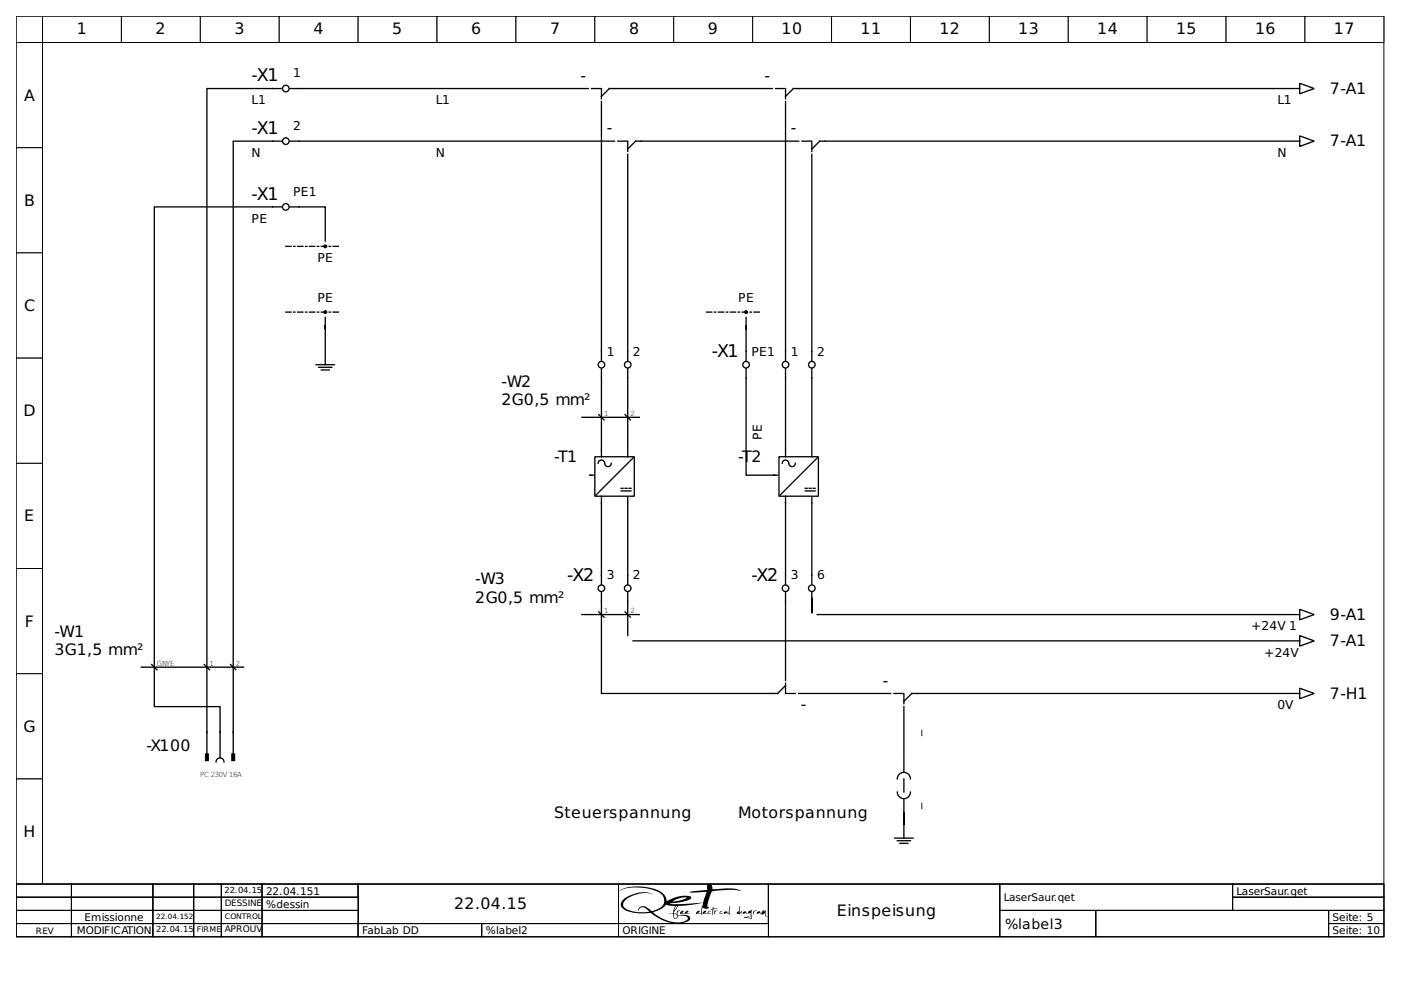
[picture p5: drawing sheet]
<svg xmlns="http://www.w3.org/2000/svg" width="297mm" height="210mm" viewBox="0 0 297 210" stroke-linecap="round" stroke-linejoin="round" font-family="sans-serif">
<path d="M3.4 3.4h290v184.1h-290z" fill="none" stroke="#000" stroke-width=".21"/>
<g fill="#fff" stroke="#000" stroke-width=".21">
<path d="M3.4 3.4h5.6v5.6h-5.6z"/>
<path d="M9 3.4h16.7v5.6h-16.7z"/>
<path d="M25.7 3.4h16.8v5.6h-16.8z"/>
<path d="M42.5 3.4h16.7v5.6h-16.7z"/>
<path d="M59.2 3.4h16.7v5.6h-16.7z"/>
<path d="M75.9 3.4h16.8v5.6h-16.8z"/>
<path d="M92.7 3.4h16.7v5.6h-16.7z"/>
<path d="M109.4 3.4h16.7v5.6h-16.7z"/>
<path d="M126.1 3.4h16.7v5.6h-16.7z"/>
<path d="M142.8 3.4h16.8v5.6h-16.8z"/>
<path d="M159.6 3.4h16.7v5.6h-16.7z"/>
<path d="M176.3 3.4h16.7v5.6h-16.7z"/>
<path d="M193 3.4h16.8v5.6h-16.8z"/>
<path d="M209.8 3.4h16.7v5.6h-16.7z"/>
<path d="M226.5 3.4h16.7v5.6h-16.7z"/>
<path d="M243.2 3.4h16.8v5.6h-16.8z"/>
<path d="M260 3.4h16.7v5.6h-16.7z"/>
<path d="M276.7 3.4h16.7v5.6h-16.7z"/>
<path d="M3.4 9h5.6v22.3h-5.6z"/>
<path d="M3.4 31.3h5.6v22.3h-5.6z"/>
<path d="M3.4 53.6h5.6v22.3h-5.6z"/>
<path d="M3.4 75.9h5.6v22.3h-5.6z"/>
<path d="M3.4 98.2h5.6v22.3h-5.6z"/>
<path d="M3.4 120.5h5.6v22.3h-5.6z"/>
<path d="M3.4 142.8h5.6v22.4h-5.6z"/>
<path d="M3.4 165.2h5.6v22.3h-5.6z"/>
<path d="M3.4 187.5h290v11.1h-290z"/>
<path d="M3.4 187.5h11.7v2.7h-11.7z"/>
</g>
<path d="M3.4 187.5h11.7v2.7h-11.7z" fill="none" stroke="#000" stroke-width=".21"/>
<path d="M15.1 187.5h17.3v2.7h-17.3z" fill="#fff" stroke="#000" stroke-width=".21"/>
<path d="M15.1 187.5h17.3v2.7h-17.3z" fill="none" stroke="#000" stroke-width=".21"/>
<path d="M32.4 187.5h8.7v2.7h-8.7z" fill="#fff" stroke="#000" stroke-width=".21"/>
<path d="M32.4 187.5h8.7v2.7h-8.7z" fill="none" stroke="#000" stroke-width=".21"/>
<path d="M41.1 187.5h5.8v2.7h-5.8z" fill="#fff" stroke="#000" stroke-width=".21"/>
<path d="M41.1 187.5h5.8v2.7h-5.8z" fill="none" stroke="#000" stroke-width=".21"/>
<path d="M46.9 187.5h8.7v2.7h-8.7z" fill="#fff" stroke="#000" stroke-width=".21"/>
<path d="M46.9 187.5h8.7v2.7h-8.7z" fill="none" stroke="#000" stroke-width=".21"/>
<path d="M55.6 187.5h20.3v2.7h-20.3z" fill="#fff" stroke="#000" stroke-width=".21"/>
<path d="M55.6 187.5h20.3v2.7h-20.3z" fill="none" stroke="#000" stroke-width=".21"/>
<path d="M75.9 187.5h55.2v8.3h-55.2z" fill="#fff" stroke="#000" stroke-width=".21"/>
<path d="M75.9 187.5h55.2v8.3h-55.2z" fill="none" stroke="#000" stroke-width=".21"/>
<path d="M131.1 187.5h31.8v8.3h-31.8z" fill="#fff" stroke="#000" stroke-width=".21"/>
<g fill="#000">
<path d="M144.4 193.2l.5-.1v.1l-.6 .4a.72 .72 0 0 0 1-.3l.5-.2 .2 .1-.1 .2-.6 .2h1l-.8 .2-.3-.2-.9 .2-.1-.2zM149.1 193.3l.5-.2 .1 .1-.6 .4a.97 .97 0 0 0 1.2-.4h.4l-.3 .1-.2 .4 .6-.1a.67 .67 0 0 1-.8 0l-.9 .2-.2-.1zM150.6 192.8l.5-.1v-.4l.2 .3h.5l.2 .1a.7 .7 0 0 0-.7 .2 .7 .7 0 0 0-.2 .7l-.1 .4 .1-1.2zM151.5 193l.1 .2 .6-.1a.58 .58 0 0 0-.7 .8l-.1-.5zM152.7 193.2h.5a.37 .37 0 0 0-.5 .4h.7l-.8 .1zM154.7 192.1v1.3l.1 .2h-.1l.1 .3h-.1a1.03 1.03 0 0 0-1.2-.2v-.3l.6-.2 .1 .2 .2 .2zM156.9 192.1l-.1 1.4 .4-.4v.6l-.2-.3-.1 .5-.7-.2v-.1l.4-.4zM159.8 193.1h.6a.59 .59 0 0 0-.6 .8zM160.5 193.4l.6-.3 .1 .3 .2 .2 .2-.6 .1 .5 .2-.5 .1 .3 .3-.3a1.18 1.18 0 0 0 .3 1.2l.2-.1-.5 .2-.2-.8-.2 .3-.1-.1-.2 .3a.83 .83 0 0 0-1.1-.3z"/>
<path d="M144.4 193.2l-.2 .5 .3 .1 .7-.2 .3 .2 .8-.2h-1l.7-.4a.52 .52 0 0 0-.9 .4l-.8 .1 .6-.4-.1-.2zM144.4 193.2l.4-.1 .1 .2-.5 .4 .7-.1 .7-.5 .1 .1v.2l-.6 .2h1l-.8 .2-.3-.2a.66 .66 0 0 1-1 0z"/>
<path d="M149.1 193.3l-.2 .4 .2 .1 .9-.2 .4 .2 .4-.2-.6 .1 .2-.4h.3l-.1-.2-.3 .1-.3 .4h-.3h-.6l.5-.2v-.3zM149.1 193.3l.3-.2 .3 .1-.1 .2-.5 .2 .2 .1a.78 .78 0 0 0 1-.5l.4 .1a.29 .29 0 0 0-.4 0 .29 .29 0 0 0 0 .4l.5-.1-.4 .2-.4-.2-.9 .2-.2-.1z"/>
<path d="M131.2 189l1.7-.7 2.9-.1a8.9 8.9 0 0 1 4.2 1.2l.3 .3a1.91 1.91 0 0 1-1.2 3.2l-1 .2a1.89 1.89 0 0 0-2.6-.7l-.3 .5 .1 .2a1.04 1.04 0 0 1 .8-.7 1.04 1.04 0 0 1 1 .4l.5 .4v.1a8.1 8.1 0 0 1-5-.7l-.5-.7v-.3l.7-.9 .9-.6 2.3-.7h1.3l1.1 .2-1.4-.4a7.1 7.1 0 0 0-3.9 .9 1.81 1.81 0 0 0-1.3 2.2 5.9 5.9 0 0 0 4.3 1.4l1.9-.2 1.7 1.2a6.3 6.3 0 0 0 6.5 .4 .7 .7 0 0 0 0-.8 .7 .7 0 0 0-.7-.3l-1.7 .1-.2-.2 .1-.6 .5-.2-.1-.1-.5 .1-.1 .7-.7-.3 1-1.4 2.8-.3 2.5-.4-.5 2.2h-.9l.6-.2 .1-.2-.2-.1-.3 .1-.3 .4 .2 .2 .8-.2 .3 .3-.1-.4 .2-1.2 .1 .2 .5 .2 .6-.2v-.3l-.2 .1v-.5l.9-2.8 4.3-.3 1.9 .2-1.6-.5-4.4 .2-.2-1a.58 .58 0 0 0-.8-.1 .58 .58 0 0 0-.2 .8v.4l-3.8 .4 .7 .2 3-.2-.7 2.3-5.1 .3h-1.4l-.6-.2 2.3-.2 2.1-.7 .1-.5-.8-.2-2 .2-2.3 1-.1-.4a3.7 3.7 0 0 0-3.3-2.4 10.6 10.6 0 0 0-6.2 .3zM131.2 189a7.8 7.8 0 0 1 6.3-.8l2.2 .6a2.62 2.62 0 0 1 1.7 2.3l.7-.4a6.4 6.4 0 0 1 4.3-.6l.1 .4a8 8 0 0 1-4.1 1h-.4l.6 .2h1.4l5.1-.3 .7-2.3-3 .2-.7-.2 3.8-.4v-1l.2-.2a.84 .84 0 0 1 1 1.1l2.7-.2a6.1 6.1 0 0 1 3.2 .4l.1 .1-2.2-.2-3.8 .3a5.3 5.3 0 0 0-1.1 2.6v.7h.3l-.1 .2-.3 .2a.69 .69 0 0 1-.9-.4l-.2 1.2 .1 .4-.3-.3-.8 .2-.2-.2 .3-.4 .3-.1 .2 .1-.1 .2-.6 .2h.9l.5-2.2-2.5 .4-2.8 .3-.9 1.5 .6 .2 .1-.8 .6 .1-.4 .1a.61 .61 0 0 0 0 .9l1-.1 .9 .1 .5 .2 .1 .4a1.37 1.37 0 0 1-1.4 1l-1.4 .1-1-.1a15.6 15.6 0 0 1-4.7-2.2l-2.7 .1-1.5-.2-1.2-.5a1.21 1.21 0 0 1-.8-1.2 3.8 3.8 0 0 1 3-2.2l2.2-.3 .9 .1 .7 .3a5.9 5.9 0 0 0-6.1 1.6 1.08 1.08 0 0 0 .8 1.7l2.4 .5 2.2-.1-.8-.7-.6-.2-.6 .2-.5 .4a1.11 1.11 0 0 1 1.4-.9l1.6 1.1 2-.9a1.41 1.41 0 0 0 .6-1.2 2.19 2.19 0 0 0-1.9-2.3l-1.9-.5a8 8 0 0 0-5.9 .8zM142.6 191.1l1.5-.7 1-.1h.5a6.5 6.5 0 0 1-2.9 .8zM142.6 191.1l1.8-.2 1.2-.6h-.5l-1 .1zM138.5 193.4a5.3 5.3 0 0 0 2.6-1.5l.1-.1 2 .3-.5 1.5-1.1 .2 1.1-.1a.96 .96 0 0 0 .5 1.1l.5-.5a1.17 1.17 0 0 1 1.4-.1 .66 .66 0 0 1 .7 .6l-.3 .4-.7 .3a7.5 7.5 0 0 1-6-1.8zM138.4 193.4a8.7 8.7 0 0 0 3.9 2 3.5 3.5 0 0 0 3.5-.6 1.11 1.11 0 0 0-1.3-.7l-.7 .1-.4 .5h-.5l-.2-1-1.1 .1 1.1-.2 .5-1.5-2-.3a3.4 3.4 0 0 1-2.5 1.5zM143.4 192.1h.2l-.6 1zM143.3 192.1l-.3 1 .6-1zM142.9 193.7l.6 .3 .1 .3a.37 .37 0 0 1-.2 .3 .37 .37 0 0 1-.4-.1zM142.9 193.7a.73 .73 0 0 0 .4 1l.3-.3v-.3z"/>
<path d="M131.2 189h.1a9.2 9.2 0 0 1 6.1-.6 4.4 4.4 0 0 1 3.3 1.9 1.98 1.98 0 0 1-1.6 2.6l-1 .2a2.07 2.07 0 0 0-2.3-.8l-.4 .4-.2 .3a1.2 1.2 0 0 1 1.1-.7 1.2 1.2 0 0 1 1.1 .7l.2 .3a8.1 8.1 0 0 1-5-.7 1.14 1.14 0 0 1 .2-1.9 6.4 6.4 0 0 1 5.6-1.1 5.8 5.8 0 0 0-6.7 1.7 1.62 1.62 0 0 0 1.5 1.9 14.9 14.9 0 0 0 4.9 .4 7.4 7.4 0 0 0 7.9 1.7 .68 .68 0 0 0 .3-.9 .68 .68 0 0 0-.8-.4l-1.7 .1a.59 .59 0 0 1-.1-.6 .59 .59 0 0 1 .5-.4h-.6l-.1 .7-.7-.3 1-1.4 2.8-.3 2.5-.4-.1 .6a1.28 1.28 0 0 0-.4 1.2v.4h-.9l.7-.4h-.5l-.3 .5 1-.1 .2 .3h.2a1.53 1.53 0 0 1 0-1.6 .79 .79 0 0 0 1.3 .1v-.2l-.3 .1v-.3l.7-2.6a.51 .51 0 0 1 .7-.5 16.1 16.1 0 0 1 5.7 0 5.3 5.3 0 0 0-3.3-.5l-2.7 .2-.1-.5a.59 .59 0 0 0-.7-.7 .59 .59 0 0 0-.4 .9v.4l-3.8 .4 .7 .2 3-.2-.7 2.3-5.1 .3h-1.4l-.6-.2 1.9-.1a4.9 4.9 0 0 0 2.6-.9v-.4a6.5 6.5 0 0 0-5.1 1 3 3 0 0 0-2.8-2.7 10.9 10.9 0 0 0-6.8 .2zM142.6 191.1a4.1 4.1 0 0 1 3-.8 6.2 6.2 0 0 1-3 .8zM138.4 193.4a5.8 5.8 0 0 0 2.9-1.6l1.9 .3-.5 1.5-1.1 .2 1.1-.1v.5a.58 .58 0 0 0 .5 .6l.5-.5a1.88 1.88 0 0 1 2.1 .3 1.33 1.33 0 0 1-1.5 .9 8.2 8.2 0 0 1-5.9-2.1zM143.3 192.1h.2l-.5 1zM142.9 193.7a.59 .59 0 0 1 .7 .7l-.5 .3-.2-.4z"/>
<path d="M150.6 192.8h.5l-.1 1 .1 .2 .2-1.2 .8-.1-.3-.1h-.5l-.1-.3-.1 .4zM150.6 192.8l.5-.1 .1-.4 .1 .3h.5l.3 .1a.73 .73 0 0 0-.8 .2 .73 .73 0 0 0-.2 .7l-.1 .4 .1-1.2z"/>
<path d="M151.5 193v.9l.1-.6 .6-.2-.6 .1zM151.5 193l.1 .2 .6-.1a.61 .61 0 0 0-.7 .8z"/>
<path d="M152.7 193.2l-.1 .5 .8-.1h-.7l.1-.3 .4-.1zM152.7 193.2h.5l-.4 .1-.1 .3h.7l-.8 .1z"/>
<path d="M154.7 192.1l-.2 1.5-.3-.1-.1-.3-.5 .1-.1 .4 .5-.2 .8 .4-.1-.2 .1-.1-.1-.1zM154.7 192.1v1.4l.1 .1h-.1l.1 .3-.7-.4-.6 .2 .1-.4 .5-.1 .1 .3 .3 .1z"/>
<path d="M156.9 192.1l-.2 .8a.39 .39 0 0 1-.4 .5l-.1 .3 .7 .2 .1-.5 .2 .4v-.7l-.4 .4zM156.9 192.1l-.1 1.4 .4-.4v.7l-.2-.4-.1 .5-.7-.2 .1-.3a.39 .39 0 0 0 .4-.5z"/>
<path d="M157.6 193.3l-.1 .3 .1 .1 .5-.2 .3 .2 .8-.2v.7l-1.5 .3 1.6 .3v-.6l.5-.1-.5 .1v-1.3l-.2 .2-.3 .1-.2 .4-.4-.1-.1-.3zM157.6 193.3l.5-.1 .1 .3 .4 .1a.48 .48 0 0 1 .6-.5l.1-.2 .1 .1-.1 1.2 .5-.1-.5 .1v.6l-1.7-.3 1.6-.3v-.7l-.8 .2-.3-.2-.5 .2-.1-.1zM158.3 194.5l.9-.2v.4zM158.3 194.5l.9 .2v-.4z"/>
<path d="M157.5 193.4v.3h.2l.4-.2 .3 .2 .8-.2v.7l-1.6 .3 1.7 .3v-.6l.5-.1-.5 .1 .1-1.2-.1-.1-.1 .1a.62 .62 0 0 0-.7 .6l-.3-.1-.1-.3zM158.3 194.5l.9-.2v.4z"/>
<path d="M159.8 193v.9l.1-.6 .5-.2-.5 .1zM159.8 193l.1 .2 .5-.1v.1a.41 .41 0 0 0-.5 .4l-.1 .3z"/>
<path d="M160.5 193.4v.3l.5-.2 .5 .2v.3l.6-.4a.53 .53 0 0 0 .5 .7l.2-.2-.2 .1a1.06 1.06 0 0 1-.3-1.2l-.3 .3-.1-.3-.2 .5-.1-.5-.2 .6-.2-.1-.1-.4zM160.5 193.4l.6-.2 .1 .3 .2 .1 .2-.6 .1 .5 .2-.5 .1 .4 .3-.4v1.1l.2 .2 .3-.2-.5 .2-.2-.8-.2 .3-.1-.1-.3 .3v-.3l-.5-.2-.5 .2z"/>
</g>
<path d="M131.1 187.5h31.8v8.3h-31.8z" fill="none" stroke="#000" stroke-width=".21"/>
<path d="M162.9 187.5h49.1v11.1h-49.1z" fill="#fff" stroke="#000" stroke-width=".21"/>
<path d="M162.9 187.5h49.1v11.1h-49.1z" fill="none" stroke="#000" stroke-width=".21"/>
<path d="M212 187.5h49.3v5.5h-49.3z" fill="#fff" stroke="#000" stroke-width=".21"/>
<path d="M212 187.5h49.3v5.5h-49.3z" fill="none" stroke="#000" stroke-width=".21"/>
<path d="M261.3 187.5h32.1v2.7h-32.1z" fill="#fff" stroke="#000" stroke-width=".21"/>
<path d="M261.3 187.5h32.1v2.7h-32.1z" fill="none" stroke="#000" stroke-width=".21"/>
<path d="M3.4 190.2h11.7v2.8h-11.7z" fill="#fff" stroke="#000" stroke-width=".21"/>
<path d="M3.4 190.2h11.7v2.8h-11.7z" fill="none" stroke="#000" stroke-width=".21"/>
<path d="M15.1 190.2h17.3v2.8h-17.3z" fill="#fff" stroke="#000" stroke-width=".21"/>
<path d="M15.1 190.2h17.3v2.8h-17.3z" fill="none" stroke="#000" stroke-width=".21"/>
<path d="M32.4 190.2h8.7v2.8h-8.7z" fill="#fff" stroke="#000" stroke-width=".21"/>
<path d="M32.4 190.2h8.7v2.8h-8.7z" fill="none" stroke="#000" stroke-width=".21"/>
<path d="M41.1 190.2h5.8v2.8h-5.8z" fill="#fff" stroke="#000" stroke-width=".21"/>
<path d="M41.1 190.2h5.8v2.8h-5.8z" fill="none" stroke="#000" stroke-width=".21"/>
<path d="M46.9 190.2h8.7v2.8h-8.7z" fill="#fff" stroke="#000" stroke-width=".21"/>
<path d="M46.9 190.2h8.7v2.8h-8.7z" fill="none" stroke="#000" stroke-width=".21"/>
<path d="M55.6 190.2h20.3v2.8h-20.3z" fill="#fff" stroke="#000" stroke-width=".21"/>
<path d="M55.6 190.2h20.3v2.8h-20.3z" fill="none" stroke="#000" stroke-width=".21"/>
<path d="M261.3 190.2h32.1v2.8h-32.1z" fill="#fff" stroke="#000" stroke-width=".21"/>
<path d="M261.3 190.2h32.1v2.8h-32.1z" fill="none" stroke="#000" stroke-width=".21"/>
<path d="M3.4 193h11.7v2.8h-11.7z" fill="#fff" stroke="#000" stroke-width=".21"/>
<path d="M3.4 193h11.7v2.8h-11.7z" fill="none" stroke="#000" stroke-width=".21"/>
<path d="M15.1 193h17.3v2.8h-17.3z" fill="#fff" stroke="#000" stroke-width=".21"/>
<path d="M15.1 193h17.3v2.8h-17.3z" fill="none" stroke="#000" stroke-width=".21"/>
<path d="M32.4 193h8.7v2.8h-8.7z" fill="#fff" stroke="#000" stroke-width=".21"/>
<path d="M32.4 193h8.7v2.8h-8.7z" fill="none" stroke="#000" stroke-width=".21"/>
<path d="M41.1 193h5.8v2.8h-5.8z" fill="#fff" stroke="#000" stroke-width=".21"/>
<path d="M41.1 193h5.8v2.8h-5.8z" fill="none" stroke="#000" stroke-width=".21"/>
<path d="M46.9 193h8.7v2.8h-8.7z" fill="#fff" stroke="#000" stroke-width=".21"/>
<path d="M46.9 193h8.7v2.8h-8.7z" fill="none" stroke="#000" stroke-width=".21"/>
<path d="M55.6 193h20.3v2.8h-20.3z" fill="#fff" stroke="#000" stroke-width=".21"/>
<path d="M55.6 193h20.3v2.8h-20.3z" fill="none" stroke="#000" stroke-width=".21"/>
<path d="M212 193h20.3v5.6h-20.3z" fill="#fff" stroke="#000" stroke-width=".21"/>
<path d="M212 193h20.3v5.6h-20.3z" fill="none" stroke="#000" stroke-width=".21"/>
<path d="M232.3 193h49.4v5.6h-49.4z" fill="#fff" stroke="#000" stroke-width=".21"/>
<path d="M232.3 193h49.4v5.6h-49.4z" fill="none" stroke="#000" stroke-width=".21"/>
<path d="M281.7 193h11.7v2.8h-11.7z" fill="#fff" stroke="#000" stroke-width=".21"/>
<path d="M281.7 193h11.7v2.8h-11.7z" fill="none" stroke="#000" stroke-width=".21"/>
<path d="M3.4 195.8h11.7v2.8h-11.7z" fill="#fff" stroke="#000" stroke-width=".21"/>
<path d="M3.4 195.8h11.7v2.8h-11.7z" fill="none" stroke="#000" stroke-width=".21"/>
<path d="M15.1 195.8h17.3v2.8h-17.3z" fill="#fff" stroke="#000" stroke-width=".21"/>
<path d="M15.1 195.8h17.3v2.8h-17.3z" fill="none" stroke="#000" stroke-width=".21"/>
<path d="M32.4 195.8h8.7v2.8h-8.7z" fill="#fff" stroke="#000" stroke-width=".21"/>
<path d="M32.4 195.8h8.7v2.8h-8.7z" fill="none" stroke="#000" stroke-width=".21"/>
<path d="M41.1 195.8h5.8v2.8h-5.8z" fill="#fff" stroke="#000" stroke-width=".21"/>
<path d="M41.1 195.8h5.8v2.8h-5.8z" fill="none" stroke="#000" stroke-width=".21"/>
<path d="M46.9 195.8h8.7v2.8h-8.7z" fill="#fff" stroke="#000" stroke-width=".21"/>
<path d="M46.9 195.8h8.7v2.8h-8.7z" fill="none" stroke="#000" stroke-width=".21"/>
<path d="M55.6 195.8h20.3v2.8h-20.3z" fill="#fff" stroke="#000" stroke-width=".21"/>
<path d="M55.6 195.8h20.3v2.8h-20.3z" fill="none" stroke="#000" stroke-width=".21"/>
<path d="M75.9 195.8h26.2v2.8h-26.2z" fill="#fff" stroke="#000" stroke-width=".21"/>
<path d="M75.9 195.8h26.2v2.8h-26.2z" fill="none" stroke="#000" stroke-width=".21"/>
<path d="M102.1 195.8h29v2.8h-29z" fill="#fff" stroke="#000" stroke-width=".21"/>
<path d="M102.1 195.8h29v2.8h-29z" fill="none" stroke="#000" stroke-width=".21"/>
<path d="M131.1 195.8h31.8v2.8h-31.8z" fill="#fff" stroke="#000" stroke-width=".21"/>
<path d="M131.1 195.8h31.8v2.8h-31.8z" fill="none" stroke="#000" stroke-width=".21"/>
<path d="M281.7 195.8h11.7v2.8h-11.7z" fill="#fff" stroke="#000" stroke-width=".21"/>
<path d="M281.7 195.8h11.7v2.8h-11.7z" fill="none" stroke="#000" stroke-width=".21"/>
<path d="M71.7 52.2h-11.1M71.7 66.2h-11.1M161 66.2h-11.2" fill="none" stroke="#000" stroke-width=".28" stroke-dasharray="1.1 .6 .3 .6"/>
<g fill="none" stroke="#000" stroke-width=".28">
<path d="M59.8 18.8h-15.9v136.6M61.4 18.8h63.3M125.4 18.8h2M127.5 18.8v2.2M163.8 18.8h-34.6l-1.7 1.6M164.4 18.8h2M166.5 18.8v2.2M274.4 18.8h-106.2l-1.7 1.6M274.7 18.8h.9M275.6 17.7l3 1.1-3 1.1zM59.8 29.9h-10.4v125.5M61.4 29.9h68.9"/>
<path d="M127.5 21.6v54.9M131 29.9h2M133.1 32.7v43.8M133.1 30v2.1M166.5 21.6v54.9M169.3 29.9h-34.5l-1.7 1.7M170 29.9h2M172.1 32.7v43.8M172.1 30v2.1M274.4 29.9h-100.6l-1.7 1.7M274.7 29.9h.9M275.6 28.8l3 1.1-3 1.1z"/>
<path d="M59.8 43.9h-27.1v105.9h14v5.6M61.4 43.9h7.6v7.2M67 77.3h3.9M67.6 77.9h2.8M68.1 78.4h1.7M69 67.3v7M69 74.5v2.8M127.5 78.2v18.6M133.1 78.2v17.2M158.2 78.2v22.5h6.7M158.2 67.3v9.2M166.5 78.2v18.6"/>
<path d="M172.1 78.2v17.2M123.4 88.5h12.2M126.1 96.8h8.4v8.4h-8.4zM127 87.9l1.1 1.1M128.2 98.2a.7 .7 0 0 0-.7-.7 .7 .7 0 0 0-.7 .7M129.6 98.2a.7 .7 0 0 1-.7 .7 .7 .7 0 0 1-.7-.6M132.5 87.9l1.1 1.1M133.1 95.7v1.1M134.3 97l-8 8.1M165.2 96.8h8.3v8.4h-8.3zM167.2 98.2a.7 .7 0 0 0-.7-.7 .7 .7 0 0 0-.6 .7M168.6 98.2a.7 .7 0 0 1-.6 .7 .7 .7 0 0 1-.8-.6"/>
<path d="M172.1 95.7v1.1M173.4 97l-8.1 8.1M125 100.7h.8M127.5 105.2v18.7M131.7 103.5h.4M131.7 104.1h2.1M132.5 103.5h.4M133.1 105.5v18.4M133.4 103.5h.4M166.5 105.2v18.7M170.7 103.5h.4M170.7 104.1h2.1"/>
<path d="M171.6 103.5h.4M172.1 105.5v18.4M172.4 103.5h.4M123.4 130.3h12.2M127 129.7l1.1 1.2M127.5 125.6v21.4h37.4l1.6-1.6M132.5 129.7l1.1 1.1M133.1 125.6v9.2M134.2 135.9h140.2M166.5 125.6v18.6M172.1 125.6v4.4v-3.3v2.5M173.2 130.3h101.2"/>
<path d="M274.7 130.3h.9M274.7 135.9h.9M275.6 134.8l3 1.1-3 1.1zM275.6 129.2l3 1.1-3 1.1zM29.9 141.5h21.8M32.2 140.9l1.1 1.1M43.3 140.9l1.1 1.1M43.9 155.1v4.8M46.7 155.1v5.6M48.9 140.9l1.1 1.1M49.4 155.1v4.8M166.5 144.8v2.2"/>
<path d="M166.7 147h2M169.3 147h19.6M189.5 147h2M191.6 147.1v2.1M191.6 149.8v10.9M274.4 147h-81.1l-1.7 1.7M274.7 147h.9M275.6 145.9l3 1.1-3 1.1zM45.8 161.5a.84 .84 0 0 1 .9-.8 .84 .84 0 0 1 .8 .8M189.7 177.7h3.9M190.2 167.9a1.39 1.39 0 0 0 1.4 1.4 1.39 1.39 0 0 0 1.4-1.4M190.2 165.2a1.39 1.39 0 0 1 1.4-1.4 1.39 1.39 0 0 1 1.4 1.4"/>
<path d="M190.2 178.3h2.8M190.8 178.8h1.7M191.6 161v2.8M191.6 165.2v2.7M191.6 169.3v2.8M191.6 174.9v2.8M191.6 172.4v2.5v-2.8v2.5"/>
<circle cx="60.6" cy="18.8" r=".7"/>
<circle cx="60.6" cy="29.9" r=".7"/>
<circle cx="60.6" cy="43.9" r=".7"/>
<circle cx="127.5" cy="77.3" r=".7"/>
<circle cx="133.1" cy="77.3" r=".7"/>
<circle cx="158.2" cy="77.3" r=".7"/>
<circle cx="166.5" cy="77.3" r=".7"/>
<circle cx="172.1" cy="77.3" r=".7"/>
<circle cx="127.5" cy="124.7" r=".7"/>
<circle cx="133.1" cy="124.7" r=".7"/>
<circle cx="166.5" cy="124.7" r=".7"/>
<circle cx="172.1" cy="124.7" r=".7"/>
</g>
<g fill="#000" stroke="#000" stroke-width=".28">
<path d="M43.6 159.9h.5v1.3h-.5z" fill-rule="evenodd"/>
<path d="M49.2 159.9h.5v1.3h-.5z" fill-rule="evenodd"/>
<circle cx="69" cy="52.2" r=".28"/>
<circle cx="69" cy="66.2" r=".28"/>
<circle cx="158.2" cy="66.2" r=".28"/>
</g>
<g font-size="3.7">
<text x="53.3" y="17.2">-X1</text>
<text x="53.3" y="28.4">-X1</text>
<text x="53.3" y="42.3">-X1</text>
<text x="150.9" y="75.8">-X1</text>
<text x="120.3" y="123.2">-X2</text>
<text x="159.3" y="123.2">-X2</text>
</g>
<g font-size="3.3">
<text x="16.3" y="7.3">1</text>
<text x="33" y="7.3">2</text>
<text x="49.7" y="7.3">3</text>
<text x="66.5" y="7.3">4</text>
<text x="83.2" y="7.3">5</text>
<text x="99.9" y="7.3">6</text>
<text x="116.6" y="7.3">7</text>
<text x="133.4" y="7.3">8</text>
<text x="150.1" y="7.3">9</text>
<text x="165.7" y="7.3">10</text>
<text x="182.4" y="7.3">11</text>
<text x="199.2" y="7.3">12</text>
<text x="215.9" y="7.3">13</text>
<text x="232.6" y="7.3">14</text>
<text x="249.4" y="7.3">15</text>
<text x="266.1" y="7.3">16</text>
<text x="282.8" y="7.3">17</text>
<text x="123.1" y="17.1">-</text>
<text x="162.1" y="17.1">-</text>
<text x="5.1" y="21.3">A</text>
<text x="282" y="19.9">7-A1</text>
<text x="128.6" y="28.3">-</text>
<text x="167.7" y="28.3">-</text>
<text x="282" y="31">7-A1</text>
<text x="5.1" y="43.6">B</text>
<text x="5.1" y="66">C</text>
<text x="106.3" y="82.1">-W2</text>
<text x="5" y="88.3">D</text>
<text x="106.3" y="86">2G0,5 mm²</text>
<text x="117.5" y="98">-T1</text>
<text x="156.5" y="98">-T2</text>
<text x="5.1" y="110.6">E</text>
<text x="100.7" y="123.9">-W3</text>
<text x="100.7" y="127.8">2G0,5 mm²</text>
<text x="282" y="131.4">9-A1</text>
<text x="5.3" y="132.9">F</text>
<text x="11.5" y="135">-W1</text>
<text x="282" y="137">7-A1</text>
<text x="11.5" y="138.9">3G1,5 mm²</text>
<text x="171" y="148.7" transform="rotate(-180 171 148.7)">-</text>
<text x="187.2" y="145.4">-</text>
<text x="282" y="148.1">7-H1</text>
<text x="5" y="155.2">G</text>
<text x="31" y="159.3">-X100</text>
<text x="117.5" y="173.5">Steuerspannung</text>
<text x="156.5" y="173.5">Motorspannung</text>
<text x="5" y="177.5">H</text>
<text x="96.3" y="192.6">22.04.15</text>
<text x="177.4" y="194.2">Einspeisung</text>
</g>
<text font-size="3" x="213.1" y="196.9">%label3</text>
<g font-size="2.6">
<text x="62.1" y="16.4">1</text>
<text x="53.3" y="22.1">L1</text>
<text x="92.4" y="22.1">L1</text>
<text x="270.8" y="22.1">L1</text>
<text x="62.1" y="27.6">2</text>
<text x="53.3" y="33.3">N</text>
<text x="92.4" y="33.3">N</text>
<text x="270.8" y="33.3">N</text>
<text x="62.1" y="41.5">PE1</text>
<text x="53.3" y="47.2">PE</text>
<text x="67.3" y="55.6">PE</text>
<text x="67.3" y="63.9">PE</text>
<text x="156.5" y="63.9">PE</text>
<text x="128.6" y="75.4">1</text>
<text x="134.2" y="75.4">2</text>
<text x="159.3" y="75.4">PE1</text>
<text x="167.7" y="75.4">1</text>
<text x="173.2" y="75.4">2</text>
<text x="161.5" y="93.4" transform="rotate(-90 161.5 93.4)">PE</text>
<text x="128.6" y="122.8">3</text>
<text x="134.2" y="122.8">2</text>
<text x="167.7" y="122.8">3</text>
<text x="173.2" y="122.8">6</text>
<text x="265.2" y="133.6">+24V 1</text>
<text x="268" y="139.2">+24V</text>
<text x="195" y="156" transform="rotate(-90 195 156)">_</text>
<text x="270.8" y="150.4">0V</text>
<text x="195" y="171.4" transform="rotate(-90 195 171.4)">_</text>
</g>
<g font-size="2.2">
<text x="56.4" y="189.7">22.04.151</text>
<text x="212.8" y="191">LaserSaur.qet</text>
<text x="262.2" y="189.7">LaserSaur.qet</text>
<text x="17.9" y="195.2">Emissionne</text>
<text x="56.4" y="192.5">%dessin</text>
<text x="282.5" y="195.2">Seite: 5</text>
<text x="16.3" y="198">MODIFICATION</text>
<text x="76.8" y="198">FabLab DD</text>
<text x="103" y="198">%label2</text>
<text x="132" y="198">ORIGINE</text>
<text x="282.5" y="198">Seite: 10</text>
</g>
<g font-size="1.9">
<text x="47.6" y="192.1">DESSINE</text>
<text x="47.7" y="197.7">APROUV</text>
<text x="7.6" y="198">REV</text>
</g>
<g font-size="1.8">
<text x="47.6" y="189.3">22.04.15</text>
<text x="33.1" y="197.7">22.04.15</text>
</g>
<text font-size="1.7" x="41.7" y="197.6">FIRME</text>
<text font-size="1.6" x="47.6" y="194.8">CONTROL</text>
<g font-size="1.5">
<text x="128.1" y="88.2">1</text>
<text x="133.6" y="88.2">2</text>
<text x="128.1" y="130">1</text>
<text x="133.6" y="130">2</text>
<text x="33.3" y="141.2">GNYE</text>
<text x="44.4" y="141.2">1</text>
<text x="50" y="141.2">2</text>
<text x="42.5" y="164.7">PC 230V 16A</text>
<text x="33.1" y="194.8">22.04.152</text>
</g>
</svg>
